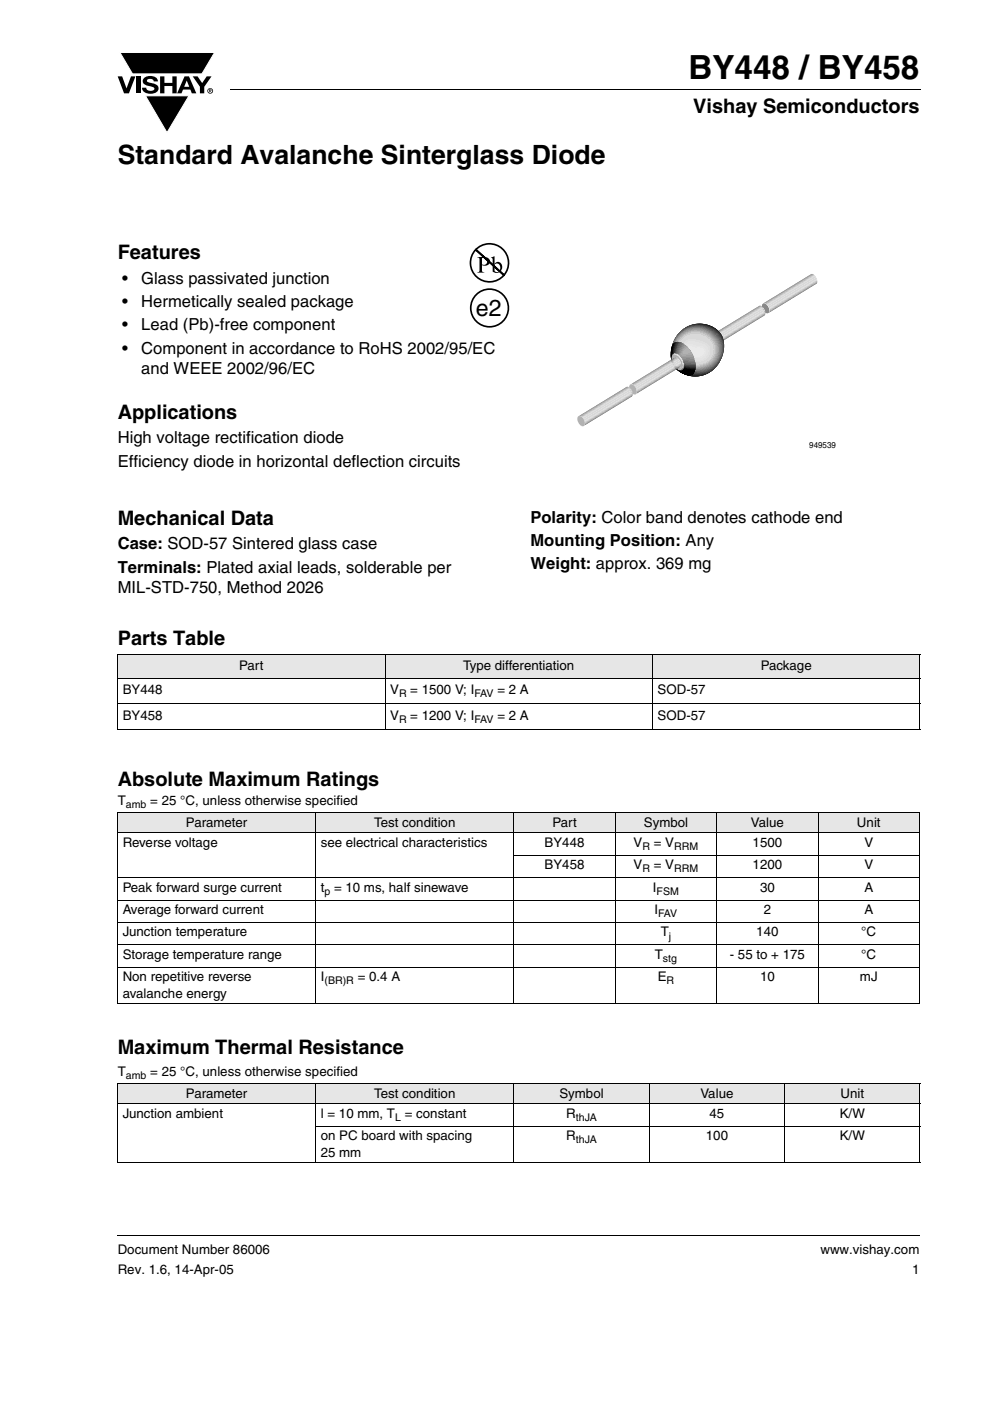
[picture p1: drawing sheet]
<svg xmlns="http://www.w3.org/2000/svg" width="210mm" height="297mm" viewBox="0 0 210 297" stroke-linecap="round" stroke-linejoin="round" font-family="sans-serif">
<g fill="#000">
<path d="M25 16.2h.9l.9 2.5 1-2.5h.9l-1.4 3.6h-1zM25.4 11.1h20.1l-2.7 4.6h-14.7zM28.9 16.2h.9v3.6h-.9zM30.6 16.5a2.1 2.1 0 0 1 2.8 .3l.1 .5h-.9a.79 .79 0 0 0-.7-.6 .79 .79 0 0 0-.8 .4l.3 .3 1 .3a1.08 1.08 0 0 1 1.2 1 1.08 1.08 0 0 1-1.1 1.1 1.73 1.73 0 0 1-2.4-1.2h.9a.96 .96 0 0 0 .8 .7 .96 .96 0 0 0 .9-.5 1.68 1.68 0 0 0-1.6-.7 .92 .92 0 0 1-.8-.6 .92 .92 0 0 1 .3-1zM33.9 16.2h1v1.4h1.6v-1.4h1v3.6h-1v-1.6h-1.6v1.6h-1zM40.9 16.2h1l1 1.4 .9-1.4h1l-1.5 2.2v1.4h-.9v-1.4zM48.9 18.9l.1 .2zM30.8 20.3h9.3l-4.7 7.8zM24.9 261.9l.1 .2z"/>
<path d="M39.6 17.1l-.6 1.3h1.1zM39.1 16.2h1l1.5 3.6h-.9l-.3-.8h-1.6l-.3 .8h-.9z"/>
<path d="M44.5 19v.2h.2v-.1zM44.3 18.9l.5 .1v.1l-.1 .2 .1 .3-.3-.3-.2 .3zM44.1 19.3a.46 .46 0 0 0 .9 0 .46 .46 0 0 0-.9 0zM44 19.3a.6 .6 0 0 1 1.2 0 .6 .6 0 0 1-1.2 0z"/>
</g>
<path d="M25.4 11.1h20.1l-2.7 4.6h-14.7zM30.8 20.3h9.3l-4.7 7.8z" fill="none" stroke="#fff" stroke-width=".21"/>
<path d="M49 19h146.3M25 262h170.1" fill="none" stroke="#000" stroke-width=".21"/>
<path d="M113.5 41h81v60h-81z" fill="#fff"/>
<path d="M161.7 64.3a1.4 1.4 0 0 1 1.2 2.1 1.37 1.37 0 0 1-1.4-1.5l.8 .5-.8-.5z" fill="#898989"/>
<path d="M161.8 64.3l10.2-6.2z" fill="#383838"/>
<path d="M161.8 64.3l10.2-6.2z" fill="#404040"/>
<path d="M161.8 64.3l10.3-6.3z" fill="#484848"/>
<path d="M161.9 64.3l10.2-6.3z" fill="#505050"/>
<path d="M162 64.3l10.2-6.3z" fill="#585858"/>
<path d="M162 64.3l10.3-6.2z" fill="#616161"/>
<path d="M162.1 64.3l10.2-6.2z" fill="#696969"/>
<path d="M162.1 64.3l10.3-6.2z" fill="#717171"/>
<path d="M162.2 64.3l10.2-6.2z" fill="#797979"/>
<path d="M162.2 64.3l10.2-6.2z" fill="#818181"/>
<path d="M162.2 64.3l10.3-6.2z" fill="#898989"/>
<path d="M162.3 64.4l10.2-6.2z" fill="#929292"/>
<path d="M162.3 64.4l10.3-6.2z" fill="#9a9a9a"/>
<path d="M162.4 64.4l10.2-6.2z" fill="#a2a2a2"/>
<path d="M162.4 64.4l10.2-6.2z" fill="#aaa"/>
<path d="M162.4 64.5l10.3-6.2z" fill="#b2b2b2"/>
<path d="M162.5 64.5l10.2-6.2z" fill="#bababa"/>
<path d="M162.5 64.5l10.3-6.1z" fill="#c3c3c3"/>
<path d="M162.6 64.6l10.2-6.2z" fill="#cbcbcb"/>
<path d="M162.6 64.6l10.3-6.1z" fill="#d3d3d3"/>
<path d="M162.7 64.7l10.2-6.2 .2 .3-10.2 6.2z" fill="#d8d8d8"/>
<path d="M162.9 65l10.2-6.2 .1 .3-10.1 6.3z" fill="#dadada"/>
<path d="M163.1 65.4l10.1-6.3 .1 .2-10.2 6.2z" fill="#d8d8d8"/>
<path d="M163.1 65.5l10.2-6.2z" fill="#d3d3d3"/>
<path d="M163.1 65.6l10.2-6.3z" fill="#cbcbcb"/>
<path d="M163.1 65.6l10.2-6.2z" fill="#c3c3c3"/>
<path d="M163.1 65.7l10.2-6.3z" fill="#bababa"/>
<path d="M163.1 65.7l10.2-6.2z" fill="#b2b2b2"/>
<path d="M163.1 65.8l10.2-6.3z" fill="#aaa"/>
<path d="M163.1 65.8l10.2-6.2z" fill="#a2a2a2"/>
<path d="M163.1 65.9l10.2-6.3z" fill="#9a9a9a"/>
<path d="M163.1 65.9l10.2-6.2z" fill="#929292"/>
<path d="M163.1 66l10.2-6.3z" fill="#898989"/>
<path d="M163.1 66l10.2-6.2z" fill="#818181"/>
<path d="M163.1 66l10.2-6.2z" fill="#797979"/>
<path d="M163.1 66.1l10.2-6.2z" fill="#717171"/>
<path d="M163.1 66.1l10.2-6.2z" fill="#696969"/>
<path d="M163.1 66.2l10.2-6.3z" fill="#616161"/>
<path d="M163.1 66.2l10.2-6.2z" fill="#585858"/>
<path d="M163.1 66.2l10.2-6.2z" fill="#505050"/>
<path d="M163.1 66.3l10.2-6.3z" fill="#484848"/>
<path d="M163 66.3l10.2-6.2z" fill="#404040"/>
<path d="M163 66.3l10.2-6.2z" fill="#383838"/>
<path d="M163 66.3l10.2-6.2z" fill="#303030"/>
<path d="M163 66.4l10.2-6.2z" fill="#282828"/>
<path d="M162.9 66.4l10.2-6.2z" fill="#1f1f1f"/>
<path d="M162.9 66.4l10.2-6.2z" fill="#171717"/>
<path d="M151.6 70.5l9.4-5.7z" fill="#383838"/>
<path d="M151.6 70.5l9.4-5.7z" fill="#404040"/>
<path d="M151.7 70.5l9.4-5.7z" fill="#484848"/>
<path d="M151.7 70.5l9.4-5.7z" fill="#505050"/>
<path d="M151.8 70.5l9.4-5.7z" fill="#585858"/>
<path d="M151.8 70.5l9.5-5.7z" fill="#616161"/>
<path d="M151.9 70.5l9.4-5.7z" fill="#696969"/>
<path d="M151.9 70.5l9.4-5.7z" fill="#717171"/>
<path d="M152 70.5l9.4-5.7z" fill="#797979"/>
<path d="M152 70.5l9.4-5.7z" fill="#818181"/>
<path d="M152.1 70.6l9.4-5.7z" fill="#898989"/>
<path d="M152.1 70.6l9.4-5.7z" fill="#929292"/>
<path d="M152.1 70.6l9.5-5.7z" fill="#9a9a9a"/>
<path d="M152.2 70.6l9.4-5.7z" fill="#a2a2a2"/>
<path d="M152.2 70.7l9.4-5.7z" fill="#aaa"/>
<path d="M152.3 70.7l9.4-5.7z" fill="#b2b2b2"/>
<path d="M152.3 70.7l9.4-5.7z" fill="#bababa"/>
<path d="M152.3 70.8l9.5-5.7z" fill="#c3c3c3"/>
<path d="M152.4 70.8l9.4-5.7z" fill="#cbcbcb"/>
<path d="M152.4 70.9l9.5-5.7z" fill="#d3d3d3"/>
<path d="M152.5 70.9l9.4-5.7 .2 .3-9.4 5.7z" fill="#d8d8d8"/>
<path d="M152.7 71.2l9.4-5.7 .1 .4-9.3 5.7z" fill="#dadada"/>
<path d="M152.9 71.6l9.3-5.7 .1 .1-9.4 5.7z" fill="#d8d8d8"/>
<path d="M152.9 71.7l9.4-5.7z" fill="#d3d3d3"/>
<path d="M152.9 71.8l9.4-5.8z" fill="#cbcbcb"/>
<path d="M152.9 71.8l9.4-5.7z" fill="#c3c3c3"/>
<path d="M152.9 71.9l9.4-5.7z" fill="#bababa"/>
<path d="M152.9 71.9l9.4-5.7z" fill="#b2b2b2"/>
<path d="M153 72l9.3-5.7z" fill="#aaa"/>
<path d="M153 72l9.3-5.7z" fill="#a2a2a2"/>
<path d="M153 72.1l9.3-5.7z" fill="#9a9a9a"/>
<path d="M153 72.1l9.3-5.7z" fill="#929292"/>
<path d="M153 72.2l9.3-5.7z" fill="#898989"/>
<path d="M153 72.2l9.3-5.7z" fill="#818181"/>
<path d="M152.9 72.3l9.4-5.8z" fill="#797979"/>
<path d="M152.9 72.3l9.4-5.7z" fill="#717171"/>
<path d="M152.9 72.3l9.4-5.7z" fill="#696969"/>
<path d="M152.9 72.4l9.4-5.7z" fill="#616161"/>
<path d="M152.9 72.4l9.4-5.7z" fill="#585858"/>
<path d="M152.9 72.4l9.4-5.7z" fill="#505050"/>
<path d="M152.9 72.5l9.4-5.7z" fill="#484848"/>
<path d="M152.9 72.5l9.3-5.7z" fill="#404040"/>
<path d="M152.8 72.5l9.4-5.7z" fill="#383838"/>
<path d="M152.8 72.6l9.4-5.8z" fill="#303030"/>
<path d="M152.8 72.6l9.4-5.7z" fill="#282828"/>
<path d="M152.7 72.7l9.4-5.8z" fill="#1f1f1f"/>
<path d="M152.7 72.7l9.4-5.8z" fill="#171717"/>
<path d="M142.6 75.4a1.45 1.45 0 0 1 2 1.1 1.49 1.49 0 0 1-.3 2 2.26 2.26 0 0 1-1.7-3.1zM143 75.8a1.41 1.41 0 0 0 1.2 2.1 1.41 1.41 0 0 0-1.2-2.1z" fill="#b5b5b5"/>
<g fill="#e3e3e3">
<path d="M144 70.5a5.8 5.8 0 0 1 9.1 .7 6.2 6.2 0 0 1-2 7.3 6.2 6.2 0 0 1-7.6-.1 4.1 4.1 0 0 1-1.3-3.2 4.1 4.1 0 0 0 1.4 3.1l.7 .2a1.67 1.67 0 0 0 0-2.5 1.26 1.26 0 0 0-1.7-.6l-.2 .7a6.2 6.2 0 0 1 1.6-5.6z"/>
<path d="M144.2 70.3a5.7 5.7 0 0 1 9 1.2 6.2 6.2 0 0 1-2.3 7.2 6.2 6.2 0 0 1-7.5-.4l-.6-.8a4.4 4.4 0 0 1-.6-2.3 4.1 4.1 0 0 0 1.4 3.1l.7 .2a1.69 1.69 0 0 0 0-2.5l1.5 .1a5.3 5.3 0 0 0 3.5-.3 1.53 1.53 0 0 0 .8-1.5 1.53 1.53 0 0 0-1.2-1.3l-1.4-.3a2.7 2.7 0 0 0-3.5 2.8v.2a.85 .85 0 0 0-1-.5 .85 .85 0 0 0-.6 .9 6.5 6.5 0 0 1 1.8-5.8z"/>
</g>
<path d="M144.2 70.3a5.7 5.7 0 0 1 9 1.2 6.2 6.2 0 0 1-2.3 7.2 6.2 6.2 0 0 1-7.5-.4l-.6-.8a4.4 4.4 0 0 1-.6-2.3 4.1 4.1 0 0 0 1.4 3.1l.7 .2a1.65 1.65 0 0 0 0-2.4l2.1 .2a2.99 2.99 0 0 0 3.7-1.3 1.47 1.47 0 0 0-1.1-2l-1.4-.4a2.85 2.85 0 0 0-3.7 3l-.2-.2a.78 .78 0 0 0-.9-.2 .78 .78 0 0 0-.4 .9 6.5 6.5 0 0 1 1.8-5.8z" fill="#e2e2e2"/>
<path d="M144.2 70.3a5.7 5.7 0 0 1 9 1.2 6.2 6.2 0 0 1-2.3 7.2 6.2 6.2 0 0 1-7.5-.4l-.6-.8a4.4 4.4 0 0 1-.6-2.3 4.1 4.1 0 0 0 1.4 3.1l.7 .2a1.62 1.62 0 0 0 .1-2.3l2.8 .3a2.32 2.32 0 0 0 3-2.6 2.11 2.11 0 0 0-1.8-1.2 3.1 3.1 0 0 0-3.4 .3 3.5 3.5 0 0 0-1.2 2.5l-.1-.1a.77 .77 0 0 0-.9-.2 .77 .77 0 0 0-.4 .9 6.5 6.5 0 0 1 1.8-5.8z" fill="#e1e1e1"/>
<path d="M144.2 70.3a5.7 5.7 0 0 1 9 1.2 6.2 6.2 0 0 1-2.3 7.2 6.2 6.2 0 0 1-7.5-.4l-.6-.8a4.4 4.4 0 0 1-.6-2.3 4.1 4.1 0 0 0 1.4 3.1l.7 .2a1.58 1.58 0 0 0 .1-2.2l2 .2a2.98 2.98 0 0 0 3.9-1.7 1.67 1.67 0 0 0-1.2-2.1l-1.5-.3a3 3 0 0 0-3.8 3.1l-.1-.1a.77 .77 0 0 0-1-.2 .77 .77 0 0 0-.3 .9 6.5 6.5 0 0 1 1.8-5.8z" fill="#e0e0e0"/>
<path d="M144.2 70.3a5.7 5.7 0 0 1 9 1.2 6.2 6.2 0 0 1-2.3 7.2 6.2 6.2 0 0 1-7.5-.4l-.6-.8a4.4 4.4 0 0 1-.6-2.3 4.1 4.1 0 0 0 1.4 3.1l.7 .2a1.55 1.55 0 0 0 .2-2.1l2.1 .2a2.96 2.96 0 0 0 3.8-1.8 1.72 1.72 0 0 0-1.2-2.1l-1.5-.5a3.1 3.1 0 0 0-4 3.1l-.1 .1a.75 .75 0 0 0-1.2 .3v.4a6.5 6.5 0 0 1 1.8-5.8z" fill="#dfdfdf"/>
<path d="M144.2 70.3a5.7 5.7 0 0 1 9 1.2 6.2 6.2 0 0 1-2.3 7.2 6.2 6.2 0 0 1-7.5-.4l-.6-.8a4.4 4.4 0 0 1-.6-2.3 4.1 4.1 0 0 0 1.4 3.1l.7 .2a1.51 1.51 0 0 0 .2-2l1.6 .1a3.7 3.7 0 0 0 4.2-1.1 2.12 2.12 0 0 0-1.7-3.2 3.2 3.2 0 0 0-4.1 .9l-.6 1.1-.3 1a.74 .74 0 0 0-1.2 .4v.4a6.5 6.5 0 0 1 1.8-5.8z" fill="#ddd"/>
<path d="M144.2 70.3a5.7 5.7 0 0 1 9 1.2 6.2 6.2 0 0 1-2.3 7.2 6.2 6.2 0 0 1-7.5-.4l-.6-.8a4.4 4.4 0 0 1-.6-2.3 4.1 4.1 0 0 0 1.4 3.1l.7 .2a1.47 1.47 0 0 0 .3-1.9l.9 .1a4.4 4.4 0 0 0 4.9-1.2 2.08 2.08 0 0 0-1.1-3.1l-1.5-.5a3.2 3.2 0 0 0-4.1 2.6l-.1 .8-.4-.1-.6 .2-.2 .7a6.5 6.5 0 0 1 1.8-5.8z" fill="#dcdcdc"/>
<path d="M144.2 70.3a5.7 5.7 0 0 1 9 1.2 6.2 6.2 0 0 1-2.3 7.2 6.2 6.2 0 0 1-7.5-.4l-.6-.8a4.4 4.4 0 0 1-.6-2.3 4.1 4.1 0 0 0 1.4 3.1l.7 .2a1.42 1.42 0 0 0 .3-1.8l1.4 .3a3.7 3.7 0 0 0 4.9-2.4 2.38 2.38 0 0 0-2.2-2.7 3.4 3.4 0 0 0-4.3 .9 4.5 4.5 0 0 0-.9 2.5 .68 .68 0 0 0-1.1 .4v.4a6.5 6.5 0 0 1 1.8-5.8z" fill="#dadada"/>
<path d="M144.2 70.3a5.7 5.7 0 0 1 9 1.2 6.2 6.2 0 0 1-2.3 7.2 6.2 6.2 0 0 1-7.5-.4l-.6-.8a4.4 4.4 0 0 1-.6-2.3 4.1 4.1 0 0 0 1.4 3.1l.7 .2a1.34 1.34 0 0 0 .4-1.6 6.3 6.3 0 0 0 5.4-.6 2.67 2.67 0 0 0 .9-2.8 2.67 2.67 0 0 0-2.3-1.9 3.5 3.5 0 0 0-5.1 2.4l-.3 1.2a.73 .73 0 0 0-.7 .2 .73 .73 0 0 0-.2 .7 6.5 6.5 0 0 1 1.8-5.8z" fill="#d8d8d8"/>
<path d="M144.2 70.3a5.7 5.7 0 0 1 9 1.2 6.2 6.2 0 0 1-2.3 7.2 6.2 6.2 0 0 1-7.5-.4l-.6-.8a4.4 4.4 0 0 1-.6-2.3 4.1 4.1 0 0 0 1.4 3.1l.7 .2a1.05 1.05 0 0 0 .5-1.3 7.5 7.5 0 0 0 5.2-.6 3.2 3.2 0 0 0 1.2-3.2 3.2 3.2 0 0 0-2.5-2.4 4 4 0 0 0-5.1 2.6l-.5 1.6a.76 .76 0 0 0-.7 .9 6.5 6.5 0 0 1 1.8-5.8z" fill="#d3d3d3"/>
<path d="M144.2 70.3a5.7 5.7 0 0 1 9 1.2 6.2 6.2 0 0 1-2.3 7.2 6.2 6.2 0 0 1-7.5-.4l-.6-.8a4.4 4.4 0 0 1-.6-2.3 4.1 4.1 0 0 0 1.4 3.1l.7 .2a.99 .99 0 0 0 .5-1.1 7 7 0 0 0 5.9-1.3 3.5 3.5 0 0 0-2.8-5.5 4.6 4.6 0 0 0-4.8 4.6 .77 .77 0 0 0-.7 .9 6.5 6.5 0 0 1 1.8-5.8z" fill="#cbcbcb"/>
<path d="M144.2 70.3a5.7 5.7 0 0 1 9 1.2 6.2 6.2 0 0 1-2.3 7.2 6.2 6.2 0 0 1-7.5-.4l-.6-.8a4.4 4.4 0 0 1-.6-2.3 4.1 4.1 0 0 0 1.4 3.1l.7 .2a.96 .96 0 0 0 .5-1 6.9 6.9 0 0 0 5.9-1.2 3.6 3.6 0 0 0 .5-3.8 3.6 3.6 0 0 0-3.2-2.1 4.7 4.7 0 0 0-5 4.8 .79 .79 0 0 0-.6 .9 6.5 6.5 0 0 1 1.8-5.8z" fill="#c3c3c3"/>
<path d="M144.2 70.3a5.7 5.7 0 0 1 9 1.2 6.2 6.2 0 0 1-2.3 7.2 6.2 6.2 0 0 1-7.5-.4l-.6-.8a4.4 4.4 0 0 1-.6-2.3 4.1 4.1 0 0 0 1.4 3.1l.4 .2 .6-.2 .2-.8a7.8 7.8 0 0 0 5.5-.7 3.6 3.6 0 0 0 1.3-3.6 3.6 3.6 0 0 0-2.8-2.7 4.6 4.6 0 0 0-5.9 4.7 .82 .82 0 0 0-.5 .9 6.5 6.5 0 0 1 1.8-5.8z" fill="#bababa"/>
<path d="M144.2 70.3a5.7 5.7 0 0 1 9 1.2 6.2 6.2 0 0 1-2.3 7.2 6.2 6.2 0 0 1-7.5-.4l-.6-.8a4.4 4.4 0 0 1-.6-2.3 4.1 4.1 0 0 0 1.4 3.1 .74 .74 0 0 0 .9 .1 .74 .74 0 0 0 .3-.8 7.8 7.8 0 0 0 5.5-.6 3.6 3.6 0 0 0-.5-6.3 4.7 4.7 0 0 0-6.9 4.5 .85 .85 0 0 0-.5 .9 6.5 6.5 0 0 1 1.8-5.8z" fill="#b2b2b2"/>
<path d="M144.2 70.3a5.7 5.7 0 0 1 9 1.2 6.2 6.2 0 0 1-2.3 7.2 6.2 6.2 0 0 1-7.5-.4l-.6-.8a4.4 4.4 0 0 1-.6-2.3 4.1 4.1 0 0 0 1.4 3.1 .73 .73 0 0 0 .8 .1 .73 .73 0 0 0 .4-.7 7.8 7.8 0 0 0 5.4-.5 3.7 3.7 0 0 0 1.8-3.6 3.7 3.7 0 0 0-2.6-3.2 4.8 4.8 0 0 0-6.6 4.8l-.3 .3-.1 .6a6.5 6.5 0 0 1 1.8-5.8z" fill="#aaa"/>
<path d="M144.2 70.3a5.7 5.7 0 0 1 9 1.2 6.2 6.2 0 0 1-2.3 7.2 6.2 6.2 0 0 1-7.5-.4l-.6-.8a4.4 4.4 0 0 1-.6-2.3 4.1 4.1 0 0 0 1.4 3.1 .72 .72 0 0 0 .8 .1 .72 .72 0 0 0 .4-.6 7.6 7.6 0 0 0 5.8-.7 3.9 3.9 0 0 0 1.5-4 3.9 3.9 0 0 0-3.1-2.9 4.8 4.8 0 0 0-6.3 5l-.2 .4-.1 .5a6.5 6.5 0 0 1 1.8-5.8z" fill="#a2a2a2"/>
<path d="M144.2 70.3a5.7 5.7 0 0 1 9 1.2 6.2 6.2 0 0 1-2.3 7.2 6.2 6.2 0 0 1-7.5-.4l-.6-.8a4.4 4.4 0 0 1-.6-2.3 3.7 3.7 0 0 0 1.8 3.3 .67 .67 0 0 0 .8-.7 7.7 7.7 0 0 0 5.7-.5 3.9 3.9 0 0 0-.5-6.8 4.9 4.9 0 0 0-7.3 4.8l-.3 .8a6.5 6.5 0 0 1 1.8-5.8z" fill="#9a9a9a"/>
<path d="M144.2 70.3a5.7 5.7 0 0 1 9 1.2 6.2 6.2 0 0 1-2.3 7.2 6.2 6.2 0 0 1-7.5-.4l-.6-.8a4.4 4.4 0 0 1-.6-2.3 3.8 3.8 0 0 0 1.7 3.3 .66 .66 0 0 0 .9-.6 7.4 7.4 0 0 0 6.2-.7 4.1 4.1 0 0 0-1.7-7.2 5 5 0 0 0-6.7 5.3l-.2 .8a6.5 6.5 0 0 1 1.8-5.8z" fill="#929292"/>
<path d="M144.2 70.3a5.7 5.7 0 0 1 9 1.2 6.2 6.2 0 0 1-2.3 7.2 6.2 6.2 0 0 1-7.5-.4l-.6-.8a4.4 4.4 0 0 1-.6-2.3 4.1 4.1 0 0 0 1.4 3.1l.7 .2 .5-.5a7.5 7.5 0 0 0 6.2-.8 4.1 4.1 0 0 0-.7-6.8 5.1 5.1 0 0 0-5.5 0 5.1 5.1 0 0 0-2.3 5l-.1 .7a6.5 6.5 0 0 1 1.8-5.8z" fill="#898989"/>
<path d="M144.2 70.3a5.7 5.7 0 0 1 9 1.2 6.2 6.2 0 0 1-2.3 7.2 6.2 6.2 0 0 1-7.5-.4l-.6-.8a4.4 4.4 0 0 1-.6-2.3 4.1 4.1 0 0 0 1.4 3.1l.7 .2 .4-.5a7.4 7.4 0 0 0 6.4-.7 4.2 4.2 0 0 0-.7-7 5.2 5.2 0 0 0-5.6 0 5.2 5.2 0 0 0-2.3 5.2l-.1 .6a6.5 6.5 0 0 1 1.8-5.8z" fill="#818181"/>
<path d="M144.2 70.3a5.7 5.7 0 0 1 9 1.2 6.2 6.2 0 0 1-2.3 7.2 6.2 6.2 0 0 1-7.5-.4l-.6-.8a4.4 4.4 0 0 1-.6-2.3 4.1 4.1 0 0 0 1.4 3.1 .7 .7 0 0 0 1.1-.2 7.3 7.3 0 0 0 6.5-.7 4.2 4.2 0 0 0-.7-7.1 5.3 5.3 0 0 0-5.8 .1 5.3 5.3 0 0 0-2.3 5.3v.4a6.5 6.5 0 0 1 1.8-5.8z" fill="#797979"/>
<path d="M144.2 70.3a5.7 5.7 0 0 1 9 1.2 6.2 6.2 0 0 1-2.3 7.2 6.2 6.2 0 0 1-7.5-.4l-.6-.8a4.4 4.4 0 0 1-.6-2.3 4.1 4.1 0 0 0 1.4 3.1 .7 .7 0 0 0 1.1-.2 6.9 6.9 0 0 0 7-1 4.3 4.3 0 0 0-1.1-6.9 5.4 5.4 0 0 0-6 0 5.4 5.4 0 0 0-2.2 5.6v.3a6.5 6.5 0 0 1 1.8-5.8z" fill="#717171"/>
<path d="M144.2 70.3a5.7 5.7 0 0 1 9 1.2 6.2 6.2 0 0 1-2.3 7.2 6.2 6.2 0 0 1-7.5-.4l-.6-.8a4.4 4.4 0 0 1-.6-2.3 3.7 3.7 0 0 0 1.7 3.3h.3l.5-.3a7.7 7.7 0 0 0 6-.2 4.5 4.5 0 0 0 2.4-4.1 4.5 4.5 0 0 0-2.7-3.9 5.6 5.6 0 0 0-6 .5 5.6 5.6 0 0 0-2 5.6 6.5 6.5 0 0 1 1.8-5.8z" fill="#696969"/>
<path d="M144.2 70.3a5.7 5.7 0 0 1 9 1.2 6.2 6.2 0 0 1-2.3 7.2 6.2 6.2 0 0 1-7.5-.4l-.6-.8a4.4 4.4 0 0 1-.6-2.3 3.8 3.8 0 0 0 1.7 3.3h.3l.4-.3a7.5 7.5 0 0 0 6.2-.1 4.7 4.7 0 0 0 2.3-4.8 4.7 4.7 0 0 0-3.6-3.8 5.6 5.6 0 0 0-7.1 6.6 6.5 6.5 0 0 1 1.8-5.8z" fill="#616161"/>
<path d="M144.2 70.3a5.7 5.7 0 0 1 9 1.2 6.2 6.2 0 0 1-2.3 7.2 6.2 6.2 0 0 1-7.5-.4l-.6-.8a4.4 4.4 0 0 1-.6-2.3 3.8 3.8 0 0 0 1.7 3.3l.7-.2a6.1 6.1 0 0 0 8.1-2.2 4.4 4.4 0 0 0-2.4-6.4 5.6 5.6 0 0 0-6 .7 5.6 5.6 0 0 0-1.9 5.7 6.5 6.5 0 0 1 1.8-5.8z" fill="#585858"/>
<path d="M144.2 70.3a5.7 5.7 0 0 1 9 1.2 6.2 6.2 0 0 1-2.3 7.2 6.2 6.2 0 0 1-7.5-.4l-.6-.8a4.4 4.4 0 0 1-.6-2.3l.1 .6a2.94 2.94 0 0 0 1.8 2.7l.5-.2a7.4 7.4 0 0 0 6.1 0 5.3 5.3 0 0 0 2.3-6.2 5.7 5.7 0 0 0-7.1-2.7 5.7 5.7 0 0 0-3.6 6.7 6.5 6.5 0 0 1 1.9-5.8z" fill="#505050"/>
<path d="M144 70.4a6.2 6.2 0 0 0-1.7 5.4 6.1 6.1 0 0 1 3-6.4 6.1 6.1 0 0 1 7 .8l.6 .7a6.1 6.1 0 0 1-2 7.7 6.1 6.1 0 0 1-7.9-.8l-.2-.3a4.4 4.4 0 0 1-.6-2.3l.1 .8a2.86 2.86 0 0 0 1.8 2.5 .89 .89 0 0 1 1.1 .2 5.8 5.8 0 0 0 7.8-3 4.4 4.4 0 0 0-1.9-5.8 5.8 5.8 0 0 0-7.1 .5z" fill="#484848"/>
<g fill="#404040">
<path d="M142.3 74.3l-.1 1.2z"/>
<path d="M144.2 70.3a5.7 5.7 0 0 1 9 1.2 6.2 6.2 0 0 1-2.3 7.2 6.2 6.2 0 0 1-7.5-.4l-.6-.8a4.4 4.4 0 0 1-.6-2.3 4.3 4.3 0 0 0 1.4 3.1l.8 .1a5.8 5.8 0 0 0 8.9-3.4 4.7 4.7 0 0 0-4.2-6 5.5 5.5 0 0 0-5 1.4z"/>
</g>
<path d="M144.9 69.7a5.5 5.5 0 0 1 8.4 2.2 6.2 6.2 0 0 1-2.5 6.8 6.2 6.2 0 0 1-7.3-.3l-.9-1.3-.4-1.7 .1 .9a2.73 2.73 0 0 0 1.8 2.2h.3a5.9 5.9 0 0 0 8.4-2.2 4.8 4.8 0 0 0-3.8-7.3 5.6 5.6 0 0 0-4.1 .7z" fill="#383838"/>
<path d="M145.6 69.3a5.4 5.4 0 0 1 7.8 2.7 6.2 6.2 0 0 1-2.6 6.7 6.2 6.2 0 0 1-7.1-.2l-1-1.1-.4-1.3 .1 .4a2.48 2.48 0 0 0 1.9 2 6.1 6.1 0 0 0 7.6-.8 6 6 0 0 0 1.2-6.2 6.2 6.2 0 0 0-7.5-2.2z" fill="#303030"/>
<g fill="#282828">
<path d="M146.3 69a5.2 5.2 0 0 1 7.1 3.3l.1 .8a4.9 4.9 0 0 0-5-4.3z"/>
<path d="M142.4 76.6a2.62 2.62 0 0 0 2 2 5.9 5.9 0 0 0 8.4-2.3l.1-.1a5.8 5.8 0 0 1-10.3 .9z"/>
</g>
<g fill="#1f1f1f">
<path d="M147.1 68.8a5.4 5.4 0 0 1 6.1 2.8 5.9 5.9 0 0 0-5.8-2.9z"/>
<path d="M142.6 77.1l.2 .3a6.4 6.4 0 0 0 6.8 1.9l.9-.4 1.1-.9a5.7 5.7 0 0 1-9-.9z"/>
</g>
<g fill="#171717">
<path d="M147.9 68.6a5.6 5.6 0 0 1 4.9 2.2 6.4 6.4 0 0 0-4.9-2.2z"/>
<path d="M142.8 77.6a6.3 6.3 0 0 0 7.7 1.4 5.8 5.8 0 0 1-7.7-1.4z"/>
</g>
<g fill="#0f0f0f">
<path d="M143.2 78.1a7 7 0 0 0 5.9 1.5 5.9 5.9 0 0 1-5.9-1.5z"/>
<path d="M149 68.7a5.9 5.9 0 0 1 3.1 1.3 6.4 6.4 0 0 0-3.1-1.3z"/>
</g>
<g fill="#e4e4e4">
<path d="M145.1 73.1a2.28 2.28 0 0 1 2.6-.2 2.74 2.74 0 0 1 2.2 1 1.95 1.95 0 0 1-2.5 2.3l-1.2-.2h-1.1a.83 .83 0 0 1-1.1-.9 3.7 3.7 0 0 1 1.1-2z"/>
<path d="M145.2 73.2a2.14 2.14 0 0 1 2.4-.2 2.53 2.53 0 0 1 2.2 .9 1.97 1.97 0 0 1-2.6 2.2l-1.1-.2-1 .1a.79 .79 0 0 1-1-.9 3.5 3.5 0 0 1 1.1-1.9z"/>
</g>
<path d="M145.2 73.3a2.76 2.76 0 0 1 2.6-.1 1.77 1.77 0 0 1 2 1.3 2.06 2.06 0 0 1-2.9 1.5l-.8-.2a2.59 2.59 0 0 1-1.9-.1 2.37 2.37 0 0 1 1-2.4z" fill="#e5e5e5"/>
<path d="M145 73.5a2.23 2.23 0 0 1 2.7-.2 1.53 1.53 0 0 1 2 1.5 2.07 2.07 0 0 1-2.9 1h-1.5a.72 .72 0 0 1-1.1-.5 2.69 2.69 0 0 1 .8-1.8z" fill="#e6e6e6"/>
<g fill="#e7e7e7">
<path d="M145 73.6a2.19 2.19 0 0 1 2.6-.2h.2a1.29 1.29 0 0 1 1.4 .3 1.29 1.29 0 0 1 .2 1.4 2.12 2.12 0 0 1-2.6 .6h-2.3a1.6 1.6 0 0 1 .5-2.1z"/>
<path d="M145.1 73.6a1.99 1.99 0 0 1 2.4-.1h.3a1.22 1.22 0 0 1 1.3 .3 1.22 1.22 0 0 1 .2 1.3 2.07 2.07 0 0 1-2.5 .5l-.8-.1-.9 .2a.56 .56 0 0 1-.8-.5 2.65 2.65 0 0 1 .8-1.6z"/>
</g>
<path d="M145.2 73.7a1.78 1.78 0 0 1 2.1-.1 2.37 2.37 0 0 1 2.1 .5 1.38 1.38 0 0 1-1.8 1.6 4.3 4.3 0 0 0-2.9-.1l-.2-.1a1.6 1.6 0 0 1 .7-1.8z" fill="#e8e8e8"/>
<g fill="#e9e9e9">
<path d="M145.1 73.7l.9-.4a5.7 5.7 0 0 0 2.7 .4 .94 .94 0 0 1 .7 1.1 .94 .94 0 0 1-.9 .8h-1a5.5 5.5 0 0 0-2.8-.1l-.2-.1a1.55 1.55 0 0 1 .6-1.7z"/>
<path d="M145.1 73.9a1.39 1.39 0 0 1 2-.1h.7a.99 .99 0 0 1 1.5 1 1.64 1.64 0 0 1-2.5 .5l-.6-.1a1.85 1.85 0 0 1-1.6 .2 1.15 1.15 0 0 1 .5-1.5z"/>
</g>
<path d="M145.2 73.9a1.24 1.24 0 0 1 1.8 0h1.2a.76 .76 0 0 1 1 .6 .76 .76 0 0 1-.7 .9l-.8 .1a2.56 2.56 0 0 0-2.7-.1 .39 .39 0 0 1-.4-.5z" fill="#eaeaea"/>
<g fill="#ebebeb">
<path d="M145.2 73.9a1.09 1.09 0 0 1 1.6 .1l.4 .1a1.76 1.76 0 0 1 1.8 .2v.2a1.12 1.12 0 0 1-1.8 .7l-.7-.3-1.4 .4-.4-.2a1.25 1.25 0 0 1 .5-1.2z"/>
<path d="M145.1 74.2a.82 .82 0 0 1 .8-.5 .82 .82 0 0 1 .7 .6v.2a2.06 2.06 0 0 1-1.8 .6v-.5z"/>
</g>
<path d="M145.1 74.3a.66 .66 0 0 1 .7-.4 .66 .66 0 0 1 .5 .5l-.7 .6h-.6l-.1-.1z" fill="#ececec"/>
<path d="M147.3 74.3l.2-.1a1.01 1.01 0 0 1 1.3 .1l.1 .3a.76 .76 0 0 1-1 .7l-.7-.3z" fill="#ebebeb"/>
<g fill="#ececec">
<path d="M147.5 74.5l1-.3a.53 .53 0 0 1 .2 .8 .53 .53 0 0 1-.8 .1l-.5-.2z"/>
<path d="M145.2 74.4l.7-.4a.69 .69 0 0 1-.2 .7 .69 .69 0 0 1-.7 .2z"/>
<path d="M147.7 74.6l.7-.2a.34 .34 0 0 1-.2 .4 .34 .34 0 0 1-.5-.2z"/>
</g>
<path d="M145.3 74.6l.4-.3z" fill="#ededed"/>
<path d="M146.9 74.5h.1z" fill="#ebebeb"/>
<g fill="#8d8d8d">
<path d="M142.7 72.7l.3-.2h4.5v7.1a4.6 4.6 0 0 1-5.3-4.4 4.1 4.1 0 0 0 1.4 3.1l.7 .2a1.67 1.67 0 0 0 0-2.5 1.26 1.26 0 0 0-1.7-.6l-.2 .7-.2-.9 .1-.9z"/>
<path d="M142.8 72.5h4.7v7.1a4.4 4.4 0 0 1-5.3-4.4 4.1 4.1 0 0 0 1.4 3.1l.7 .2a1.69 1.69 0 0 0 0-2.5l3.2 .3v-3.6a2.7 2.7 0 0 0-3.5 2.8v.2a.85 .85 0 0 0-1-.5 .85 .85 0 0 0-.6 .9l-.2-.9v-.8z"/>
</g>
<path d="M142.8 72.5h4.7v7.1a4.4 4.4 0 0 1-5.3-4.4 4.1 4.1 0 0 0 1.4 3.1l.7 .2a1.65 1.65 0 0 0 0-2.4l3.2 .3v-3.8a2.83 2.83 0 0 0-3.6 3l-.2-.2a.78 .78 0 0 0-.9-.2 .78 .78 0 0 0-.4 .9l-.2-.9v-.8z" fill="#898989"/>
<path d="M142.8 72.5h4.7v7.1a4.4 4.4 0 0 1-5.3-4.4 4.1 4.1 0 0 0 1.4 3.1l.7 .2a1.62 1.62 0 0 0 .1-2.3l3.1 .3v-4h-.6a2.57 2.57 0 0 0-2.9 2.2l-.2 .8-.1-.1a.77 .77 0 0 0-.9-.2 .77 .77 0 0 0-.4 .9l-.2-.9v-.8z" fill="#858585"/>
<path d="M142.8 72.5h4.7v7.1a4.4 4.4 0 0 1-5.3-4.4 4.1 4.1 0 0 0 1.4 3.1l.7 .2a1.58 1.58 0 0 0 .1-2.2l3.1 .3v-4.1h-.6a2.52 2.52 0 0 0-3 2.2l-.1 .8-.1-.1a.77 .77 0 0 0-1-.2 .77 .77 0 0 0-.3 .9l-.2-.9v-.8z" fill="#818181"/>
<path d="M142.8 72.5h4.7v7.1a4.4 4.4 0 0 1-5.3-4.4 4.1 4.1 0 0 0 1.4 3.1l.7 .2a1.55 1.55 0 0 0 .2-2.1l3 .3v-4.2h-1.1a2.18 2.18 0 0 0-2.5 1.8l-.3 1.1a.75 .75 0 0 0-1.2 .3v.4l-.2-.9v-.8z" fill="#7c7c7c"/>
<path d="M142.8 72.5h4.7v7.1a4.4 4.4 0 0 1-5.3-4.4 4.1 4.1 0 0 0 1.4 3.1l.7 .2a1.51 1.51 0 0 0 .2-2l3 .3v-4.3h-1.1a1.79 1.79 0 0 0-2.3 1.2l-.5 1.6a.74 .74 0 0 0-1.2 .4v.4l-.2-.9v-.8z" fill="#777"/>
<path d="M142.8 72.5h4.7v7.1a4.4 4.4 0 0 1-5.3-4.4 4.1 4.1 0 0 0 1.4 3.1l.7 .2a1.47 1.47 0 0 0 .3-1.9l2.9 .4v-4.5h-.9a2.14 2.14 0 0 0-2.7 1.5l-.3 1.3-.4-.1-.6 .2-.2 .7-.2-.9v-.8z" fill="#727272"/>
<path d="M142.8 72.5h4.7v7.1a4.4 4.4 0 0 1-5.3-4.4 4.1 4.1 0 0 0 1.4 3.1l.7 .2a1.42 1.42 0 0 0 .3-1.8l2.9 .3v-4.5h-1.6a1.36 1.36 0 0 0-1.8 .9l-.5 1.2-.1 .7a.68 .68 0 0 0-1.1 .4v.4l-.2-.9v-.8z" fill="#6b6b6b"/>
<path d="M142.8 72.5h4.7v7.1a4.4 4.4 0 0 1-5.3-4.4 4.1 4.1 0 0 0 1.4 3.1l.7 .2a1.34 1.34 0 0 0 .4-1.6l2.8 .3v-4.7h-2.7a3.5 3.5 0 0 0-1.4 2.5l-.1 .2a.73 .73 0 0 0-.7 .2 .73 .73 0 0 0-.2 .7l-.2-.9v-.8z" fill="#626262"/>
<path d="M142.8 72.5h4.7v7.1a4.4 4.4 0 0 1-5.3-4.4 4.1 4.1 0 0 0 1.4 3.1l.7 .2a1.05 1.05 0 0 0 .5-1.3l2.7 .1v-4.8h-2.8l-.6 .1-.5 1-.5 1.6a.76 .76 0 0 0-.7 .9l-.2-.9v-.8z" fill="#4d4d4d"/>
<path d="M142.8 72.5h4.7v7.1a4.4 4.4 0 0 1-5.3-4.4 4.1 4.1 0 0 0 1.4 3.1l.7 .2a.99 .99 0 0 0 .5-1.1l1.9 .1 .8-.1v-4.9l-3.6 .1-.5 1-.3 1.6a.77 .77 0 0 0-.7 .9l-.2-.9v-.8z" fill="#444"/>
<path d="M142.8 72.5h4.7v7.1a4.4 4.4 0 0 1-5.3-4.4 4.1 4.1 0 0 0 1.4 3.1l.7 .2a.96 .96 0 0 0 .5-1l2.3 .2 .4-.2v-5h-3.3l-.5 .2-.4 1-.3 1.5a.79 .79 0 0 0-.6 .9l-.2-.9v-.8z" fill="#3c3c3c"/>
<path d="M142.8 72.5h4.7v7.1a4.4 4.4 0 0 1-5.3-4.4 4.1 4.1 0 0 0 1.4 3.1l.4 .2 .6-.2 .2-.8 2.5 .3 .2-.2v-5.1h-3.5l-.6 .4-.3 1-.2 1.3a.82 .82 0 0 0-.5 .9l-.2-.9v-.8z" fill="#343434"/>
<path d="M142.8 72.5h4.7v7.1a4.4 4.4 0 0 1-5.3-4.4 4.1 4.1 0 0 0 1.4 3.1 .74 .74 0 0 0 .9 .1 .74 .74 0 0 0 .3-.8l2.4 .3 .3-.2v-5.2h-3.5l-.5 .1-.4 1.1-.2 1.5a.85 .85 0 0 0-.5 .9l-.2-.9v-.8z" fill="#2c2c2c"/>
<path d="M142.8 72.5h4.7v7.1a4.4 4.4 0 0 1-5.3-4.4 4.1 4.1 0 0 0 1.4 3.1 .73 .73 0 0 0 .8 .1 .73 .73 0 0 0 .4-.7l1.5 .2h1.2v-5.4h-3.8l-.5 .5-.3 1-.1 1.2-.3 .3-.1 .6-.2-.9v-.8z" fill="#242424"/>
<path d="M142.8 72.5h4.7v7.1a4.4 4.4 0 0 1-5.3-4.4 4.1 4.1 0 0 0 1.4 3.1 .72 .72 0 0 0 .8 .1 .72 .72 0 0 0 .4-.6l2.7 .3v-5.6h-3.7l-.5 .1a5.6 5.6 0 0 0-.6 2.6l-.2 .4-.1 .5-.2-.9v-.8z" fill="#1c1c1c"/>
<path d="M142.8 72.5h4.7v7.1a4.4 4.4 0 0 1-5.3-4.4 3.7 3.7 0 0 0 1.8 3.3 .67 .67 0 0 0 .8-.7l1.4 .3 1.3 .1v-5.7h-3.8l-.5 .1a5.6 5.6 0 0 0-.5 2.7l-.3 .8-.2-.9v-.8z" fill="#131313"/>
<path d="M142.8 72.5h4.7v7.1a4.4 4.4 0 0 1-5.3-4.4 3.8 3.8 0 0 0 1.7 3.3 .66 .66 0 0 0 .9-.6l1.3 .3 1.4 .1v-5.8h-4.1l-.5 .5-.5 3.1-.2-.9v-.8z" fill="#0b0b0b"/>
<path d="M142.8 72.5h4.7v7.1a4.4 4.4 0 0 1-5.3-4.4 4.1 4.1 0 0 0 1.4 3.1l.7 .2 .5-.5 2.6 .4a1.01 1.01 0 0 0 .1-1.2v-4.7h-4.4l-.4 .9-.3 2.7-.2-.9v-.8z" fill="#030303"/>
<g fill="#000">
<path d="M142.8 72.5h4.7v7.1a4.4 4.4 0 0 1-5.3-4.4 4.1 4.1 0 0 0 1.4 3.1l.7 .2 .4-.5 1.3 .3 1.5 .1v-5.9h-4.5a7.2 7.2 0 0 0-.6 3.2v.4l-.2-.9v-.8zM142.8 72.5h4.7v7.1a4.4 4.4 0 0 1-5.3-4.4 4.1 4.1 0 0 0 1.4 3.1 .7 .7 0 0 0 1.1-.2l1.3 .3 1.5 .2v-6.1h-4.5a5.4 5.4 0 0 0-.5 3.1l-.1 .5-.2-.9v-.8zM142.8 72.5h4.7v7.1a4.4 4.4 0 0 1-5.3-4.4 4.1 4.1 0 0 0 1.4 3.1 .7 .7 0 0 0 1.1-.2l1.2 .4 1.6 .2v-6.2h-4.6a5 5 0 0 0-.5 3.2v.4l-.2-.9v-.8zM142.8 72.5h4.7v7.1a4.4 4.4 0 0 1-5.3-4.4 3.7 3.7 0 0 0 1.7 3.3h.3l.5-.3 1.1 .3 1.7 .2v-6.2h-4.7a5.8 5.8 0 0 0-.4 3.3v.3l-.2-.9v-.8zM142.7 72.5a9.9 9.9 0 0 0-.3 3.6 4.9 4.9 0 0 1 .5-3.6h4.6v7.1a4.4 4.4 0 0 1-5.3-4.4 3.8 3.8 0 0 0 1.7 3.3h.3l.4-.3 1.4 .5 1.5 .1v-6.3zM142.8 72.5h4.7v7.1a4.4 4.4 0 0 1-5.3-4.4 3.8 3.8 0 0 0 1.7 3.3l.7-.2 1.3 .4 1.6 .2v-6.4h-4.4l-.5 .2a7.6 7.6 0 0 0-.2 3.4l-.2-.9v-.8zM142.7 72.6a6.2 6.2 0 0 0-.4 3.5 4.9 4.9 0 0 1 .6-3.6h4.6v7.1a4.4 4.4 0 0 1-5.3-4.4l.1 .6a2.94 2.94 0 0 0 1.8 2.7l.5-.2 1 .4 1.9 .3v-6.5zM142.8 72.5a5.4 5.4 0 0 0-.5 3.3 5.1 5.1 0 0 1 .6-3.3h4.6v7.1a4.4 4.4 0 0 1-5.3-4.4l.1 .8a2.86 2.86 0 0 0 1.8 2.5 .89 .89 0 0 1 1.1 .2l2.3 .4v-6.6zM142.3 74.3l-.1 1.2zM144.1 72.5h3.4v7.1a4.4 4.4 0 0 1-5.3-4.4 4.3 4.3 0 0 0 1.4 3.1l.8 .1 1.1 .5 2 .4v-6.8zM144.9 72.5h2.6v7.1a4.4 4.4 0 0 1-5.3-4.2l.1 .9a2.73 2.73 0 0 0 1.8 2.2h.3a8.3 8.3 0 0 0 3.1 .8v-6.8zM145.6 72.5h1.9v7.1a4.5 4.5 0 0 1-5.2-3.5l.1 .4a2.48 2.48 0 0 0 1.9 2 8.6 8.6 0 0 0 3.2 1v-7z"/>
<path d="M142.4 76.6a2.62 2.62 0 0 0 2 2l1.7 .7 1.4 .2v-3.3v3.4a4.6 4.6 0 0 1-5.1-3zM142.6 77.1l.2 .3a6.1 6.1 0 0 0 4.7 2.2v-1.6v1.6a4.7 4.7 0 0 1-4.9-2.5zM142.8 77.6a5.8 5.8 0 0 0 4.7 2.1v-.7v.6a4.7 4.7 0 0 1-4.7-2zM143.2 78.1a6 6 0 0 0 4.3 1.5 4.5 4.5 0 0 1-4.3-1.5zM146.3 72.5h1.2v.6v-.6z"/>
</g>
<path d="M145.1 73.1a1.69 1.69 0 0 1 2.4 0v3.1l-1.3-.2h-1.1a.83 .83 0 0 1-1.1-.9 3.7 3.7 0 0 1 1.1-2z" fill="#909090"/>
<path d="M145.2 73.2a1.81 1.81 0 0 1 2.3-.1v3.1a7.3 7.3 0 0 0-3-.3l-.3-.1a2.34 2.34 0 0 1 1-2.6z" fill="#949494"/>
<path d="M145.2 73.3a2.3 2.3 0 0 1 2.3-.1v2.9a6.6 6.6 0 0 0-2.9-.2l-.2-.1a.86 .86 0 0 1-.2-1.2z" fill="#979797"/>
<path d="M145 73.5a2.14 2.14 0 0 1 2.5-.2v2.7a5.9 5.9 0 0 0-3-.2l-.1-.1a1.73 1.73 0 0 1 .6-2.2z" fill="#9a9a9a"/>
<path d="M145 73.6a2.06 2.06 0 0 1 2.5-.2v2.5a5.6 5.6 0 0 0-2.9-.2h-.1a1.6 1.6 0 0 1 .5-2.1z" fill="#9d9d9d"/>
<path d="M145.1 73.6a2.07 2.07 0 0 1 2.4-.1v2.4a4 4 0 0 0-2.7-.2l-.3-.1a1.53 1.53 0 0 1 .6-2z" fill="#9f9f9f"/>
<path d="M145.2 73.7a1.78 1.78 0 0 1 2.1-.1h.2v2.2a3.7 3.7 0 0 0-2.8-.2l-.2-.1a1.6 1.6 0 0 1 .7-1.8z" fill="#a2a2a2"/>
<path d="M145.1 73.7l.9-.4 1.5 .4v2a3.4 3.4 0 0 0-2.6-.2l-.4-.1a1.55 1.55 0 0 1 .6-1.7z" fill="#a5a5a5"/>
<path d="M145.1 73.9a1.39 1.39 0 0 1 2-.1h.4v1.8l-.3-.1a2.72 2.72 0 0 0-2.3-.1h-.3a1.15 1.15 0 0 1 .5-1.5z" fill="#a7a7a7"/>
<path d="M145.2 73.9a1.24 1.24 0 0 1 1.8 0h.5v1.6a1.93 1.93 0 0 0-2.2-.2l-.3 .1a.39 .39 0 0 1-.4-.5z" fill="#aaa"/>
<path d="M145.2 73.9a1.09 1.09 0 0 1 1.6 .1h.7v1.4a1.61 1.61 0 0 0-2.1-.2l-.4 .1-.3-.2a1.25 1.25 0 0 1 .5-1.2z" fill="#acacac"/>
<path d="M145.1 74.2a.82 .82 0 0 1 .8-.5 .82 .82 0 0 1 .7 .6v.2a2.06 2.06 0 0 1-1.8 .6v-.5z" fill="#afafaf"/>
<path d="M145.1 74.3a.66 .66 0 0 1 .7-.4 .66 .66 0 0 1 .5 .5l-.7 .6h-.6l-.1-.1z" fill="#b1b1b1"/>
<path d="M145.2 74.4l.7-.4a.69 .69 0 0 1-.2 .7 .69 .69 0 0 1-.7 .2z" fill="#b3b3b3"/>
<path d="M145.3 74.6l.4-.3z" fill="#b5b5b5"/>
<path d="M133.6 81.5l9.4-5.7z" fill="#383838"/>
<path d="M133.7 81.5l9.4-5.8z" fill="#404040"/>
<path d="M133.7 81.5l9.5-5.8z" fill="#484848"/>
<path d="M133.8 81.5l9.4-5.8z" fill="#505050"/>
<path d="M133.8 81.4l9.5-5.7z" fill="#585858"/>
<path d="M133.9 81.5l9.4-5.8z" fill="#616161"/>
<path d="M134 81.5l9.4-5.8z" fill="#696969"/>
<path d="M134 81.5l9.4-5.7z" fill="#717171"/>
<path d="M134 81.5l9.5-5.7z" fill="#797979"/>
<path d="M134.1 81.5l9.4-5.7z" fill="#818181"/>
<path d="M134.1 81.5l9.4-5.7z" fill="#898989"/>
<path d="M134.2 81.5l9.4-5.7z" fill="#929292"/>
<path d="M134.2 81.6l9.4-5.7z" fill="#9a9a9a"/>
<path d="M134.3 81.6l9.4-5.7z" fill="#a2a2a2"/>
<path d="M134.3 81.6l9.4-5.7z" fill="#aaa"/>
<path d="M134.3 81.7l9.4-5.7z" fill="#b2b2b2"/>
<path d="M134.4 81.7l9.4-5.7z" fill="#bababa"/>
<path d="M134.4 81.7l9.4-5.7z" fill="#c3c3c3"/>
<path d="M134.5 81.8l9.4-5.7z" fill="#cbcbcb"/>
<path d="M134.5 81.8l9.4-5.6z" fill="#d3d3d3"/>
<path d="M134.6 81.9l9.3-5.7 .2 .2-9.3 5.8z" fill="#d8d8d8"/>
<path d="M134.8 82.2l9.3-5.8 .2 .4-9.4 5.8z" fill="#dadada"/>
<path d="M134.9 82.6l9.4-5.8v.1l-9.3 5.8z" fill="#d8d8d8"/>
<path d="M135 82.7l9.3-5.8z" fill="#d3d3d3"/>
<path d="M135 82.7l9.4-5.7z" fill="#cbcbcb"/>
<path d="M135 82.8l9.4-5.7z" fill="#c3c3c3"/>
<path d="M135 82.8l9.4-5.7z" fill="#bababa"/>
<path d="M135 82.9l9.4-5.7z" fill="#b2b2b2"/>
<path d="M135 82.9l9.4-5.7z" fill="#aaa"/>
<path d="M135 83l9.4-5.7z" fill="#a2a2a2"/>
<path d="M135 83l9.4-5.7z" fill="#9a9a9a"/>
<path d="M135 83.1l9.4-5.7z" fill="#929292"/>
<path d="M135 83.1l9.4-5.7z" fill="#898989"/>
<path d="M135 83.2l9.4-5.7z" fill="#818181"/>
<path d="M135 83.2l9.4-5.7z" fill="#797979"/>
<path d="M135 83.3l9.4-5.8z" fill="#717171"/>
<path d="M135 83.3l9.4-5.7z" fill="#696969"/>
<path d="M135 83.3l9.4-5.7z" fill="#616161"/>
<path d="M135 83.4l9.4-5.8z" fill="#585858"/>
<path d="M135 83.4l9.3-5.7z" fill="#505050"/>
<path d="M135 83.4l9.3-5.7z" fill="#484848"/>
<path d="M134.9 83.5l9.4-5.8z" fill="#404040"/>
<path d="M134.9 83.5l9.4-5.7z" fill="#383838"/>
<path d="M134.9 83.5l9.4-5.7z" fill="#303030"/>
<path d="M134.8 83.6l9.4-5.8z" fill="#282828"/>
<path d="M134.8 83.6l9.4-5.7z" fill="#1f1f1f"/>
<path d="M134.8 83.6l9.4-5.7z" fill="#171717"/>
<path d="M133.6 81.5a1.4 1.4 0 0 1 1.2 2.1 1.4 1.4 0 0 1-1.2-2.1z" fill="#b5b5b5"/>
<path d="M122.6 88.2l10.2-6.2z" fill="#383838"/>
<path d="M122.7 88.2l10.2-6.2z" fill="#404040"/>
<path d="M122.7 88.2l10.3-6.2z" fill="#484848"/>
<path d="M122.8 88.2l10.2-6.3z" fill="#505050"/>
<path d="M122.8 88.2l10.3-6.3z" fill="#585858"/>
<path d="M122.9 88.2l10.2-6.2z" fill="#616161"/>
<path d="M123 88.2l10.2-6.2z" fill="#696969"/>
<path d="M123 88.2l10.2-6.2z" fill="#717171"/>
<path d="M123 88.2l10.3-6.2z" fill="#797979"/>
<path d="M123.1 88.2l10.2-6.2z" fill="#818181"/>
<path d="M123.1 88.2l10.3-6.2z" fill="#898989"/>
<path d="M123.2 88.3l10.2-6.2z" fill="#929292"/>
<path d="M123.2 88.3l10.2-6.2z" fill="#9a9a9a"/>
<path d="M123.3 88.3l10.2-6.2z" fill="#a2a2a2"/>
<path d="M123.3 88.3l10.2-6.2z" fill="#aaa"/>
<path d="M123.3 88.4l10.3-6.2z" fill="#b2b2b2"/>
<path d="M123.4 88.4l10.2-6.2z" fill="#bababa"/>
<path d="M123.4 88.4l10.2-6.1z" fill="#c3c3c3"/>
<path d="M123.5 88.5l10.2-6.2z" fill="#cbcbcb"/>
<path d="M123.5 88.5l10.3-6.1z" fill="#d3d3d3"/>
<path d="M123.6 88.6l10.2-6.2 .2 .3-10.2 6.2z" fill="#d8d8d8"/>
<path d="M123.8 88.9l10.2-6.2 .1 .4-10.2 6.2z" fill="#dadada"/>
<path d="M123.9 89.3l10.2-6.2 .1 .1-10.2 6.2z" fill="#d8d8d8"/>
<path d="M124 89.4l10.2-6.2z" fill="#d3d3d3"/>
<path d="M124 89.5l10.2-6.3z" fill="#cbcbcb"/>
<path d="M124 89.5l10.2-6.2z" fill="#c3c3c3"/>
<path d="M124 89.6l10.2-6.3z" fill="#bababa"/>
<path d="M124 89.6l10.2-6.2z" fill="#b2b2b2"/>
<path d="M124 89.7l10.2-6.3z" fill="#aaa"/>
<path d="M124 89.7l10.2-6.2z" fill="#a2a2a2"/>
<path d="M124 89.8l10.2-6.3z" fill="#9a9a9a"/>
<path d="M124 89.8l10.2-6.2z" fill="#929292"/>
<path d="M124 89.9l10.2-6.3z" fill="#898989"/>
<path d="M124 89.9l10.2-6.2z" fill="#818181"/>
<path d="M124 90l10.2-6.3z" fill="#797979"/>
<path d="M124 90l10.2-6.2z" fill="#717171"/>
<path d="M124 90l10.2-6.2z" fill="#696969"/>
<path d="M124 90.1l10.2-6.3z" fill="#616161"/>
<path d="M124 90.1l10.2-6.2z" fill="#585858"/>
<path d="M124 90.1l10.2-6.2z" fill="#505050"/>
<path d="M123.9 90.2l10.2-6.3z" fill="#484848"/>
<path d="M123.9 90.2l10.2-6.2z" fill="#404040"/>
<path d="M123.9 90.2l10.2-6.2z" fill="#383838"/>
<path d="M123.9 90.3l10.2-6.3z" fill="#303030"/>
<path d="M123.8 90.3l10.3-6.2z" fill="#282828"/>
<path d="M123.8 90.3l10.2-6.2z" fill="#1f1f1f"/>
<path d="M123.8 90.3l10.2-6.2z" fill="#171717"/>
<path d="M122.6 88.2a1.4 1.4 0 0 1 1.2 2.1 1.4 1.4 0 0 1-1.2-2.1z" fill="#b5b5b5"/>
<g fill="#e6e6e6">
<path d="M25 138.9h56.7v4.9h-56.7z"/>
<path d="M81.7 138.9h56.7v4.9h-56.7z"/>
<path d="M138.4 138.9h56.7v4.9h-56.7z"/>
<path d="M25 172.3h42v4.3h-42z"/>
<path d="M67 172.3h41.9v4.3h-41.9z"/>
<path d="M108.9 172.3h21.6v4.3h-21.6z"/>
<path d="M130.5 172.3h21.5v4.3h-21.5z"/>
<path d="M152 172.3h21.5v4.3h-21.5z"/>
<path d="M173.5 172.3h21.5v4.3h-21.5z"/>
<path d="M25 229.8h42v4.2h-42z"/>
<path d="M67 229.8h41.9v4.2h-41.9z"/>
<path d="M108.9 229.8h28.7v4.2h-28.7z"/>
<path d="M137.6 229.8h28.7v4.2h-28.7z"/>
<path d="M166.3 229.8h28.8v4.2h-28.8z"/>
</g>
<g fill="none" stroke="#000" stroke-width=".21">
<path d="M24.9 138.9h170.3M25 138.9v15.7M81.7 138.8v16M138.4 138.8v16M195.1 138.9v15.7M24.9 143.8h170.3M24.9 149.2h170.3M24.9 154.7h170.3M24.9 172.3h170.2M24.9 176.6h170.2M25 172.4v40.4M67 172.3v40.6"/>
<path d="M108.9 172.3v40.6M130.5 172.3v40.6M152 172.3v40.6M173.5 172.3v40.6M195 172.4v40.4M24.9 186.1h170.2M24.9 190.8h170.2M24.9 195.6h170.2M108.9 181.3h86.2M24.9 200.3h170.2M24.9 205.1h170.2M24.9 212.9h170.2"/>
<path d="M24.9 229.8h170.3M24.9 234h170.3M25 229.9v16.5M66.9 238.8h128.3M67 229.7v16.9M108.9 229.7v16.9M137.6 229.7v16.9M166.3 229.7v16.9M195.1 229.9v16.5M24.9 246.5h170.3"/>
</g>
<g fill="#fff">
<path d="M97.6 48.7h12.4v22.5h-12.4z"/>
<path d="M99.6 51.5h8.4v18h-8.4z"/>
</g>
<g fill="none" stroke="#000" stroke-width=".35">
<path d="M100.8 53a4 4 0 0 1 5.6-.3 4 4 0 0 1 .5 5.6l-6-5.4 5.9 5.5a4 4 0 0 1-5.7 .3 4 4 0 0 1-.3-5.7z"/>
<circle cx="103.8" cy="65.3" r="4"/>
</g>
<g fill="#000">
<path d="M102.2 54.7v1.4a.75 .75 0 0 0 1.1-.7 .75 .75 0 0 0-1.1-.7zM101.2 54.5a2.81 2.81 0 0 1 2.5 .3 1.02 1.02 0 0 1-.2 1.4 1.02 1.02 0 0 1-1.3 0v1.4l.5 .2h-1.5l.3-.1 .2-.4v-2.3l-.1-.2z"/>
<path d="M104.9 56.1v1.4l.1 .1a.87 .87 0 0 0 1.1-.4 .87 .87 0 0 0-.2-1.1 .64 .64 0 0 0-1 0zM104.1 54.6l.8-.3v1.7a.89 .89 0 0 1 1.1-.4 .89 .89 0 0 1 .5 1 1.23 1.23 0 0 1-.7 1.2 1.23 1.23 0 0 1-1.3-.2l-.1-2.7z"/>
</g>
<text font-size="7" x="146" y="16.7">BY448 / BY458</text>
<text font-size="5.6" x="25" y="34.8">Standard Avalanche Sinterglass Diode</text>
<text font-size="4.9" x="100.9" y="66.9">e2</text>
<g font-size="4.2">
<text x="147" y="24">Vishay Semiconductors</text>
<text x="25" y="55">Features</text>
<text x="25" y="88.8">Applications</text>
<text x="25" y="111.3">Mechanical Data</text>
<text x="25" y="136.7">Parts Table</text>
<text x="25" y="166.7">Absolute Maximum Ratings</text>
<text x="25" y="223.4">Maximum Thermal Resistance</text>
</g>
<g font-size="3.5">
<text x="25.9" y="60.2">•</text>
<text x="25.9" y="65.1">•</text>
<text x="30" y="60.2">Glass passivated junction</text>
<text x="30" y="65.1">Hermetically sealed package</text>
<text x="25.9" y="70">•</text>
<text x="30" y="70">Lead (Pb)-free component</text>
<text x="25.9" y="75">•</text>
<text x="30" y="75">Component in accordance to RoHS 2002/95/EC</text>
<text x="30" y="79.2">and WEEE 2002/96/EC</text>
<text x="25" y="94">High voltage rectification diode</text>
<text x="25" y="99">Efficiency diode in horizontal deflection circuits</text>
<text x="112.5" y="110.9">Polarity: Color band denotes cathode end</text>
<text x="25" y="116.5">Case: SOD-57 Sintered glass case</text>
<text x="112.5" y="115.8">Mounting Position: Any</text>
<text x="25" y="121.5">Terminals: Plated axial leads, solderable per</text>
<text x="25" y="125.7">MIL-STD-750, Method 2026</text>
<text x="112.5" y="120.7">Weight: approx. 369 mg</text>
</g>
<g font-size="2.8">
<text x="50.7" y="142.2">Part</text>
<text x="98.2" y="142.2">Type differentiation</text>
<text x="161.3" y="142.2">Package</text>
<text x="26" y="147.1">BY448</text>
<text x="82.7" y="147.1">V</text>
<text x="87" y="147.1">= 1500 V; I</text>
<text x="105.5" y="147.1">= 2 A</text>
<text x="139.4" y="147.1">SOD-57</text>
<text x="26" y="152.5">BY458</text>
<text x="82.7" y="152.5">V</text>
<text x="87" y="152.5">= 1200 V; I</text>
<text x="105.5" y="152.5">= 2 A</text>
<text x="139.4" y="152.5">SOD-57</text>
<text x="25" y="170.7">T</text>
<text x="31.9" y="170.7">= 25 °C, unless otherwise specified</text>
<text x="26" y="179.5">Reverse voltage</text>
<text x="39.4" y="175.3">Parameter</text>
<text x="68" y="179.5">see electrical characteristics</text>
<text x="79.4" y="175.3">Test condition</text>
<text x="115.5" y="179.5">BY448</text>
<text x="117.1" y="175.3">Part</text>
<text x="134.3" y="179.5">V</text>
<text x="136.5" y="175.3">Symbol</text>
<text x="138.6" y="179.5">= V</text>
<text x="159.2" y="175.3">Value</text>
<text x="159.6" y="179.5">1500</text>
<text x="181.7" y="175.3">Unit</text>
<text x="183.3" y="179.5">V</text>
<text x="115.5" y="184.3">BY458</text>
<text x="134.3" y="184.3">V</text>
<text x="138.6" y="184.3">= V</text>
<text x="159.6" y="184.3">1200</text>
<text x="183.3" y="184.3">V</text>
<text x="26" y="189">Peak forward surge current</text>
<text x="68" y="189">t</text>
<text x="70.8" y="189">= 10 ms, half sinewave</text>
<text x="138.4" y="189">I</text>
<text x="161.1" y="189">30</text>
<text x="183.3" y="189">A</text>
<text x="26" y="193.8">Average forward current</text>
<text x="138.8" y="193.8">I</text>
<text x="161.9" y="193.8">2</text>
<text x="183.3" y="193.8">A</text>
<text x="26" y="198.5">Junction temperature</text>
<text x="26" y="203.3">Storage temperature range</text>
<text x="138.8" y="203.3">T</text>
<text x="140.1" y="198.5">T</text>
<text x="154.7" y="203.3">- 55 to + 175</text>
<text x="160.4" y="198.5">140</text>
<text x="182.6" y="203.3">°C</text>
<text x="182.6" y="198.5">°C</text>
<text x="26" y="208">Non repetitive reverse</text>
<text x="68" y="208">I</text>
<text x="75.8" y="208">= 0.4 A</text>
<text x="139.4" y="208">E</text>
<text x="161.1" y="208">10</text>
<text x="182.3" y="208">mJ</text>
<text x="26" y="211.6">avalanche energy</text>
<text x="25" y="228.1">T</text>
<text x="31.9" y="228.1">= 25 °C, unless otherwise specified</text>
<text x="39.4" y="232.7">Parameter</text>
<text x="79.4" y="232.7">Test condition</text>
<text x="118.6" y="232.7">Symbol</text>
<text x="148.5" y="232.7">Value</text>
<text x="178.2" y="232.7">Unit</text>
<text x="26" y="237">Junction ambient</text>
<text x="68" y="237">l = 10 mm, T</text>
<text x="85.8" y="237">= constant</text>
<text x="120.1" y="237">R</text>
<text x="150.4" y="237">45</text>
<text x="178.1" y="237">K/W</text>
<text x="68" y="241.7">on PC board with spacing</text>
<text x="68" y="245.2">25 mm</text>
<text x="120.1" y="241.7">R</text>
<text x="149.6" y="241.7">100</text>
<text x="178.1" y="241.7">K/W</text>
<text x="25" y="265.9">Document Number 86006</text>
<text x="173.9" y="265.9">www.vishay.com</text>
<text x="25" y="270.1">Rev. 1.6, 14-Apr-05</text>
<text x="193.4" y="270.1">1</text>
</g>
<g font-size="2.2">
<text x="84.6" y="147.8">R</text>
<text x="100.6" y="147.8">FAV</text>
<text x="84.6" y="153.2">R</text>
<text x="100.6" y="153.2">FAV</text>
<text x="26.7" y="171.4">amb</text>
<text x="136.2" y="180.2">R</text>
<text x="136.2" y="185">R</text>
<text x="142.9" y="180.2">RRM</text>
<text x="142.9" y="185">RRM</text>
<text x="68.8" y="189.7">p</text>
<text x="139.2" y="189.7">FSM</text>
<text x="139.6" y="194.5">FAV</text>
<text x="140.6" y="204">stg</text>
<text x="141.8" y="199.2">j</text>
<text x="68.8" y="208.7">(BR)R</text>
<text x="141.3" y="208.7">R</text>
<text x="26.7" y="228.8">amb</text>
<text x="83.8" y="237.7">L</text>
<text x="122.1" y="237.7">thJA</text>
<text x="122.1" y="242.4">thJA</text>
</g>
<text font-size="1.8" x="171.6" y="94.9">949539</text>
</svg>
